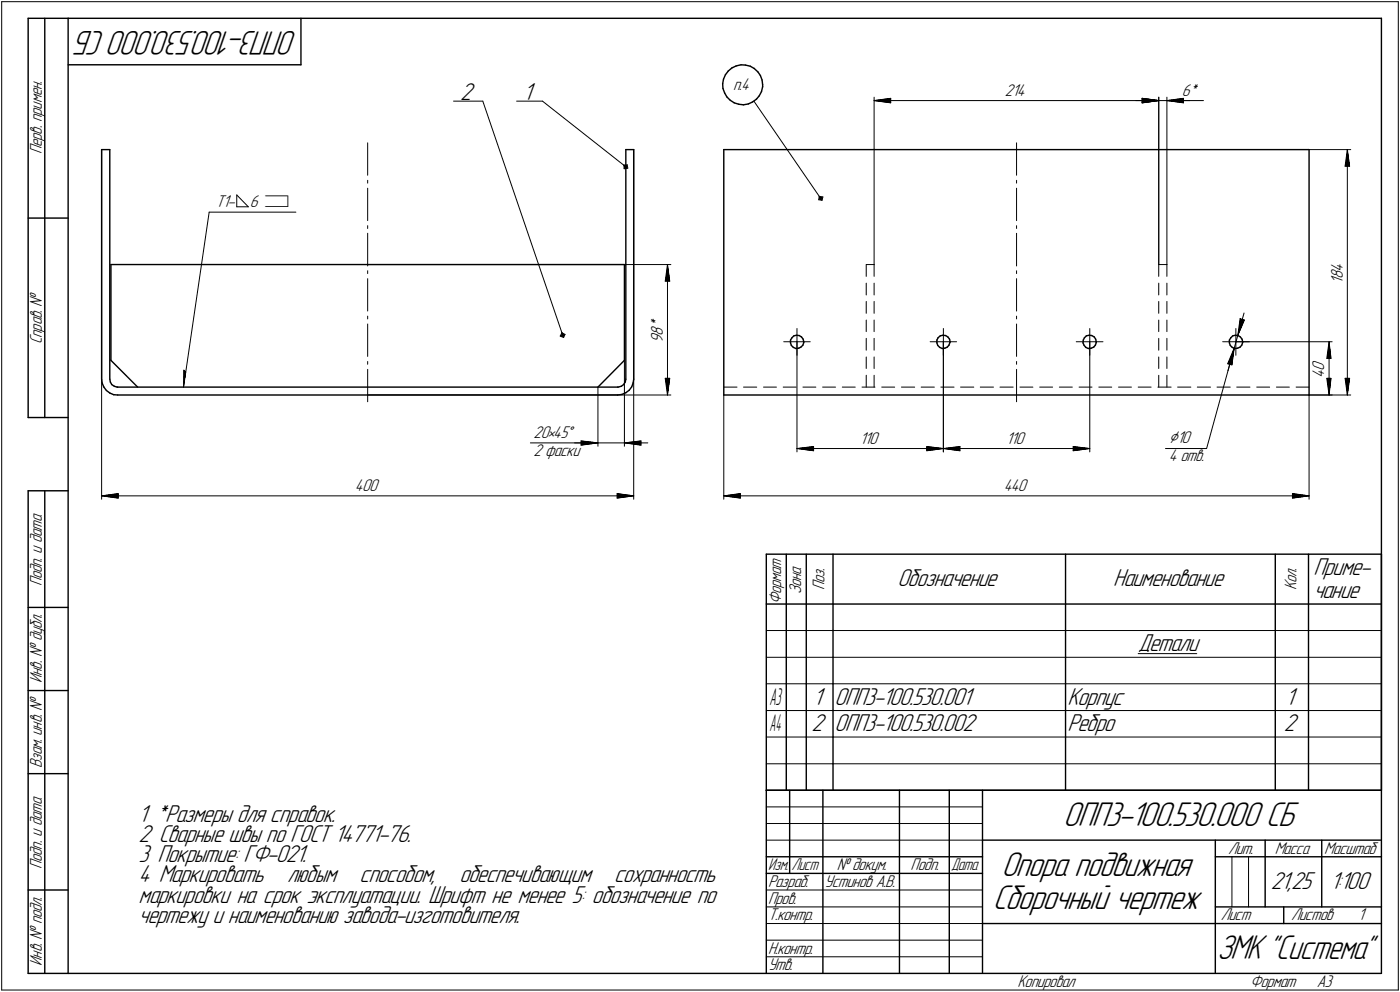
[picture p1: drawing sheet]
<svg xmlns="http://www.w3.org/2000/svg" width="421mm" height="298mm" viewBox="0 0 421 298" stroke-linecap="round" stroke-linejoin="round" font-family="sans-serif">
<g fill="none" stroke="#000" stroke-width=".42">
<path d="M8.5 5.5v120zM8.5 5.5h12zM13.5 5.5v120zM20.5 5.5v287zM20.5 5.5h395zM20.5 19.5h70zM90.5 5.5v14zM221.4 19.8l1.4-.3zM222.8 19.5l1.4 .1zM224.2 19.6l1.4 .3zM225.6 19.9l1.2 .7zM415.5 5.5v287z"/>
<path d="M217.3 25.1l.1 1.5zM217.4 26.6l.5 1.3zM217.6 23.8l-.3 1.3zM217.9 27.9l.7 1.2zM218.2 22.4l-.6 1.4zM218.6 29.1l1 1zM219 21.3l1.1-.9zM219 21.3l-.8 1.1zM219.6 30.1l1.2 .8zM220.1 20.4l1.3-.6zM220.8 30.9l1.4 .4zM222.2 31.3l1.4 .2z"/>
<path d="M223.6 31.5l1.4-.3zM225 31.2l1.3-.6zM226.3 30.6l1.2-.8zM226.8 20.6l1.1 1zM227.9 21.6l.8 1.1zM228.3 28.8l-.8 1zM228.7 22.7l.5 1.3zM229 27.5l-.7 1.3zM229.2 24l.2 1.5zM229.4 26.1l-.4 1.4zM229.4 25.5v.6zM30.6 45v69z"/>
<path d="M30.6 45h2.4zM33 45v69zM188.2 45h2.4zM188.2 45v69zM190.6 45v69zM217.7 45h176zM217.7 45v73.7zM393.7 45v73.7zM8.5 65.5h12zM33.4 79.5v28.8zM33.4 79.5h154.4zM187.8 79.5v28.8z"/>
<path d="M30.6 114l.1 1.1zM30.7 115.1l.5 1.2zM31.2 116.3l.8 1zM32 117.3l1 .8zM33 118.1l1.2 .5zM33 114l.2 .8zM33.2 114.8l.4 .8zM33.4 108.3l8 8zM33.6 115.6l.8 .5zM34.2 118.6l1.2 .1zM34.4 116.1l.8 .2zM35.2 116.3h.2z"/>
<path d="M35.4 118.7h150.4zM35.4 116.3h150.4zM185.8 118.7l1.2-.2zM185.8 116.3h.1zM185.9 116.3l1-.2zM186.9 116.1l.6-.5zM187 118.5l1.2-.5zM187.8 108.3l-8 8zM188 114.8l-.5 .8zM188.2 118l1-.7zM188.2 114l-.2 .8zM190 116.2l-.8 1.1z"/>
<path d="M190.4 115.1l-.4 1.1zM190.6 114l-.2 1.1zM217.7 118.7h176zM237.7 102.2v.8zM237.7 103l.3 .8zM238 103.8l.6 .6zM238.2 101.5l-.5 .7zM238.6 104.4l.8 .3zM238.8 100.9l.7-.1zM238.8 100.9l-.6 .6zM239.4 104.7l.8-.1zM239.5 100.8h.9z"/>
<path d="M240.2 104.6l.7-.3zM240.4 100.8l.6 .5zM240.9 104.3l.6-.6zM241 101.3l.6 .6zM241.6 101.9l.1 .8zM241.7 103l-.2 .7zM241.7 102.7v.3zM281.8 102.2v.8zM281.8 103l.2 .8zM282 103.8l.6 .6zM282.1 101.5l.7-.6zM282.1 101.5l-.3 .7z"/>
<path d="M282.6 104.4l.8 .3zM282.8 100.9l.7-.1zM283.4 104.7l.7-.1zM283.5 100.8h.9zM284.1 104.6l.8-.3zM284.4 100.8l.7 .5zM285.1 101.3l.5 .6zM285.4 103.7l-.5 .6zM285.6 101.9l.1 .8zM285.7 103l-.3 .7zM285.7 102.7v.3zM325.7 103l.4 .8z"/>
<path d="M325.8 102.2l-.1 .8zM326.1 103.8l.5 .6zM326.1 101.5l-.3 .7zM326.6 104.4l.7 .3zM326.7 100.9l.9-.1zM326.7 100.9l-.6 .6zM327.3 104.7l.9-.1zM327.6 100.8h.7zM328.2 104.6l.7-.3zM328.3 100.8l.8 .5zM329.1 101.3l.4 .6zM329.4 103.7l-.5 .6z"/>
<path d="M329.5 101.9l.2 .8zM329.7 103l-.3 .7zM329.7 102.7v.3zM369.7 102.2v.8zM369.7 103l.3 .8zM370 103.8l.6 .6zM370.2 101.5l-.5 .7zM370.6 104.4l.7 .3zM370.8 100.9l.7-.1zM370.8 100.9l-.6 .6zM371.3 104.7l.9-.1zM371.5 100.8h.9z"/>
<path d="M372.2 104.6l.8-.3zM372.4 100.8l.6 .5zM373 101.3l.5 .6zM373.5 103.7l-.5 .6zM373.5 101.9l.2 .8zM373.7 103l-.2 .7zM373.7 102.7v.3zM8.5 125.5h12zM8.5 147.5v145zM8.5 147.5h12zM13.5 147.5v145zM230.5 166.5v71z"/>
<path d="M230.5 166.5h185zM236.5 166.5v15zM242.5 166.5v15zM250.5 166.5v15zM320.5 166.5v15zM383.5 166.5v15zM393.5 166.5v15zM415.5 166.5v71zM8.5 182.5h12zM230.5 181.5h185zM236.5 181.5v8zM236.5 189.5v8z"/>
<path d="M236.5 197.5v8zM242.5 181.5v8zM242.5 189.5v8zM242.5 197.5v8zM250.5 181.5v8zM250.5 189.5v8zM250.5 197.5v8zM320.5 181.5v8zM320.5 189.5v8zM320.5 197.5v8zM383.5 181.5v8zM383.5 189.5v8z"/>
<path d="M383.5 197.5v8zM393.5 181.5v8zM393.5 189.5v8zM393.5 197.5v8zM8.5 207.5h12zM236.5 205.5v8zM236.5 213.5v8zM242.5 205.5v8zM242.5 213.5v8zM250.5 205.5v8zM250.5 213.5v8zM320.5 205.5v8z"/>
<path d="M320.5 213.5v8zM383.5 205.5v8zM383.5 213.5v8zM393.5 205.5v8zM393.5 213.5v8zM8.5 232.5h12zM230.5 237.5h185zM230.5 237.5v55zM236.5 221.5v8zM236.5 229.5v8zM237.5 237.5v25zM242.5 221.5v8z"/>
<path d="M242.5 229.5v8zM247.5 237.5v55zM250.5 221.5v8zM250.5 229.5v8zM270.5 237.5v55zM285.5 237.5v55zM295.5 237.5v55zM320.5 221.5v8zM320.5 229.5v8zM383.5 221.5v8zM383.5 229.5v8zM393.5 221.5v8z"/>
<path d="M393.5 229.5v8zM230.5 257.5h65zM295.5 252.5h120zM365.5 252.5v40zM365.5 257.5h15zM380.5 252.5v20zM380.5 257.5h35zM397.5 252.5v20zM8.5 267.5h12zM230.5 262.5h65zM295.5 277.5h70zM365.5 277.5h50z"/>
<path d="M365.5 272.5h50zM386.1 272.5v5zM8.5 292.5h12zM20.5 292.5h395z"/>
</g>
<g fill="none" stroke="#000" stroke-width=".3">
<path d="M.5 .5v297zM.5 .5h420zM420.5 .5v297zM136.4 30.4h8.8zM145.2 30.4l24 70.4zM155.4 30.4h7.8zM163.2 30.4l25 19.7zM226.7 30.4l20.1 29.2zM262.9 30.2l5-.7zM262.9 30.2l5 .7zM262.9 30.2h85.6zM262.9 29.2v50.3z"/>
<path d="M267.9 29.5v.7zM267.9 30.2v.7zM341.5 30.2h7zM343.5 30.9l5-.7zM343.5 30.2v.7zM343.5 29.5v.7zM343.5 29.5l5 .7zM348.5 29.2v50.3zM348.5 30.2h2.4zM350.9 30.2l5 .7zM350.9 30.2l5-.7zM350.9 30.2h7z"/>
<path d="M350.9 30.2h3.5zM350.9 29.2v50.3zM354.4 30.2h7.5zM355.9 30.2v.7zM355.9 29.5v.7zM30.6 45v105zM71.2 58.6v3.5zM71.2 58.6l3.5 3.5zM110.6 56.6v9.7zM110.6 54.2v.8zM110.6 42.9v9.8zM187.6 49.6l.2 .2z"/>
<path d="M187.6 49.6l.1 1.1zM187.6 49.6l1-.1zM187.7 50.7l1.1-.2zM187.8 49.8l.2 .2zM187.8 49.8l.1 .7zM187.8 49.8l.7-.1zM187.9 50.5h.7zM188 50v.3zM188 50h.4zM188 50.3h.4zM188.4 50v.3zM188.5 49.7l.1 .8z"/>
<path d="M188.6 49.5l.2 1zM190.6 45v105zM246.4 59l.1 .2zM246.4 59l-.2 1zM246.4 59l1.1 .2zM246.5 59.9l.6 .1zM246.5 59.2l.2 .2zM246.5 59.2v.7zM246.5 59.2l.7 .2zM246.6 59.8h.4zM246.7 59.4l-.1 .4zM246.7 59.4h.4z"/>
<path d="M247.1 59.4l-.1 .4zM247.2 59.4l-.1 .6zM247.5 59.2l-.3 1zM305.7 42.9v9.8zM305.7 54.2v.8zM305.7 56.6v9.7zM393.7 45h12.5zM404.5 50h.7zM405.2 45l.7 5zM405.2 50h.7zM405.2 45l-.7 5zM405.2 45v73.7z"/>
<path d="M62.9 63.8l-7.7 52.5zM62.9 63.8h26.1zM71.2 62.1h3.5zM110.6 70.1v9.8zM110.6 67.8v.9zM110.6 79.5h91.2zM200.7 79.5l.7 5zM200.7 79.5l-.6 5zM200.7 79.5v39.2zM246.2 60l1 .2zM260.5 79.5v3.6zM260.5 79.5h2.4z"/>
<path d="M262.9 79.5v3.6zM305.7 67.8v.9zM305.7 70.1v9.8zM348.5 79.5v3.6zM348.5 79.5h2.4zM350.9 79.5v3.6zM110.6 97.4v9.7zM110.6 95v.8zM110.6 83.7v9.8zM110.6 81.4v.8zM169 100l.1 .2zM169 100l-.5 1z"/>
<path d="M169 100l.9 .5zM200.1 84.5h.6zM200.7 84.5h.7zM239.7 98.7v4zM260.5 96.2v3.5zM260.5 90.6v3.5zM260.5 85.1v3.5zM262.9 85.1v3.5zM262.9 90.6v3.5zM262.9 96.2v3.5zM283.7 98.7v4zM305.7 81.4v.8z"/>
<path d="M305.7 83.7v9.8zM305.7 95v.8zM305.7 97.4v9.7zM327.7 98.7v4zM348.5 96.2v3.5zM348.5 90.6v3.5zM348.5 85.1v3.5zM350.9 85.1v3.5zM350.9 90.6v3.5zM350.9 96.2v3.5zM371.7 98.7v4zM373 95.8l.5 .2z"/>
<path d="M373 95.8l-.7 5zM373.5 96l.7 .2zM374.1 94.1l-1.8 6.7zM374.2 96.2l-1.9 4.6zM55.3 111.3l-.1 5zM55.3 111.3l.6 .5zM110.6 111v9.7zM110.6 108.6v.9zM110.6 118.7h91.2zM168.5 101l1 .4zM168.7 100.9l.7 .3zM169 100.8l.3 .1z"/>
<path d="M169.1 100.2l.1 .3zM169.1 100.2l-.4 .7zM169.1 100.2l.6 .4zM169.2 100.5l-.2 .3zM169.2 100.5l.3 .2zM169.5 100.7l-.2 .2zM169.7 100.6l-.3 .6zM169.9 100.5l-.4 .9zM179.8 116.3v17.8zM187.8 108.3v25.8zM200.1 113.7l.6 5zM200.1 113.7h.6z"/>
<path d="M200.7 113.7h.7zM201.4 113.7l-.7 5zM217.7 116.3h4zM217.7 118.7v31.3zM223.6 116.3h4zM229.6 116.3h3.9zM235.5 116.3h3.9zM235.7 102.7h4zM239.7 102.7h4zM239.7 102.7v4.1zM239.7 102.7v33.1zM241.5 116.3h3.9z"/>
<path d="M247.4 116.3h3.9zM253.3 116.3h3.9zM259.2 116.3h3.9zM260.5 112.8v3.5zM260.5 107.3v3.4zM260.5 101.7v3.5zM262.9 101.7v3.5zM262.9 107.3v3.4zM262.9 112.8v3.5zM265.2 116.3h3.9zM271.1 116.3h4zM277 116.3h4z"/>
<path d="M279.7 102.7h4zM283 116.3h3.9zM283.7 102.7h4zM283.7 102.7v4.1zM283.7 102.7v33.1zM288.9 116.3h4zM294.8 116.3h4zM300.7 116.3h4zM305.7 108.6v.9zM305.7 111v9.7zM306.7 116.3h3.9zM312.7 116.3h3.9z"/>
<path d="M318.6 116.3h3.9zM323.7 102.7h4zM324.5 116.3h3.9zM327.7 102.7h4zM327.7 102.7v4.1zM327.7 102.7v33.1zM330.5 116.3h3.8zM336.4 116.3h3.9zM342.3 116.3h3.9zM348.2 116.3h4zM348.5 112.8v3.5zM348.5 107.3v3.4z"/>
<path d="M348.5 101.7v3.5zM350.9 101.7v3.5zM350.9 107.3v3.4zM350.9 112.8v3.5zM354.2 116.3h3.9zM360.1 116.3h4zM366 116.3h4zM367.7 102.7h4zM369.2 109.3l.6 .2zM369.8 109.5l.7 .1zM371.2 104.6l-2 4.7zM371.2 104.6l-.7 5z"/>
<path d="M371.2 104.6l-1.9 6.8zM371.2 104.6l-8.3 30.2zM371.7 102.7h4.1zM371.7 102.7v4.1zM371.7 102.7h28.9zM371.9 116.3h4zM372.3 100.8l-1.1 3.8zM378 116.3h3.8zM383.9 116.3h3.9zM389.8 116.3h3.9zM393.7 118.7h12.5zM393.7 118.7v31.3z"/>
<path d="M393.7 118.7h6.9zM399 113.7l.7 5zM399 113.7h.7zM399 107.7h.7zM399.7 113.7h.6zM399.7 102.7l.6 5zM399.7 107.7h.6zM399.7 102.7l-.7 5zM399.7 102.7v16zM400.3 113.7l-.6 5zM404.5 113.7l.7 5zM404.5 113.7h.7z"/>
<path d="M405.2 113.7h.7zM405.9 113.7l-.7 5zM159.5 133.1h16.8zM172.8 133.1h7zM174.8 132.5l5 .6zM174.8 132.5v.6zM174.8 133.1v.7zM174.8 133.8l5-.7zM176.3 133.1h3.5zM179.8 133.1h8zM187.8 133.1l5 .7zM187.8 133.1l5-.6z"/>
<path d="M187.8 133.1h7zM192.8 133.1v.7zM192.8 132.5v.6zM239.7 134.8l5-.6zM239.7 134.8l5 .7zM239.7 134.8h44zM244.7 134.2v.6zM244.7 134.8v.7zM278.7 135.5l5-.7zM278.7 134.8v.7zM278.7 134.2v.6zM278.7 134.2l5 .6z"/>
<path d="M283.7 134.8l5-.6zM283.7 134.8l5 .7zM283.7 134.8h44zM288.7 134.2v.6zM288.7 134.8v.7zM322.7 135.5l5-.7zM322.7 134.8v.7zM322.7 134.2v.6zM322.7 134.2l5 .6zM350.5 134.8h12.4zM30.6 149l5-.7zM30.6 149l5 .7z"/>
<path d="M30.6 149h160zM35.6 148.3v.7zM35.6 149v.7zM185.6 149.7l5-.7zM185.6 149v.7zM185.6 148.3v.7zM185.6 148.3l5 .7zM217.7 149l5-.7zM217.7 149l5 .7zM217.7 149h176zM222.7 148.3v.7zM222.7 149v.7z"/>
<path d="M388.7 149.7l5-.7zM388.7 149v.7zM388.7 148.3v.7zM388.7 148.3l5 .7zM230.5 189.5h6zM230.5 197.5h6zM236.5 189.5h6zM236.5 197.5h6zM242.5 189.5h8zM242.5 197.5h8zM250.5 189.5h70zM250.5 197.5h70z"/>
<path d="M320.5 189.5h63zM320.5 197.5h63zM342.3 196.4h17.6zM383.5 189.5h10zM383.5 197.5h10zM393.5 189.5h22zM393.5 197.5h22zM230.5 205.5h6zM230.5 213.5h6zM236.5 205.5h6zM236.5 213.5h6zM242.5 205.5h8z"/>
<path d="M242.5 213.5h8zM250.5 205.5h70zM250.5 213.5h70zM320.5 205.5h63zM320.5 213.5h63zM383.5 205.5h10zM383.5 213.5h10zM393.5 205.5h22zM393.5 213.5h22zM230.5 221.5h6zM230.5 229.5h6zM236.5 221.5h6z"/>
<path d="M236.5 229.5h6zM242.5 221.5h8zM242.5 229.5h8zM250.5 221.5h70zM250.5 229.5h70zM320.5 221.5h63zM320.5 229.5h63zM383.5 221.5h10zM383.5 229.5h10zM393.5 221.5h22zM393.5 229.5h22zM230.5 247.5h65z"/>
<path d="M230.5 252.5h65zM230.5 242.5h65zM370.5 257.5v15zM375.5 257.5v15zM230.5 267.5h65zM230.5 272.5h65zM230.5 277.5h65zM.5 297.5h420zM230.5 282.5h65zM230.5 287.5h65z"/>
</g>
<g fill="#000" stroke="#000" stroke-width=".3">
<path d="M262.9 30.2h5zM263.6 30.3h4.3zM264.2 30.4h3.7zM264.8 30.5h3.1zM265.4 30.6h2.5zM266 30.6h1.9zM266.7 30.7h1.2zM267.3 30.8h.6z"/>
<path d="M267.3 29.6h.6zM266.7 29.7h1.2zM266 29.8h1.9zM265.4 29.9h2.5zM264.8 30h3.1zM264.2 30.1h3.7zM263.6 30.1h4.3z"/>
<path d="M343.5 30.2h5zM343.5 30.3h4.4zM343.5 30.4h3.8zM343.5 30.5h3.1zM343.5 30.6h2.5zM343.5 30.6h1.9zM343.5 30.7h1.3zM343.5 30.8h.7z"/>
<path d="M343.5 29.6h.7zM343.5 29.7h1.3zM343.5 29.8h1.9zM343.5 29.9h2.5zM343.5 30h3.1zM343.5 30.1h3.8zM343.5 30.1h4.4z"/>
<path d="M343.5 29.6h.7zM343.5 29.7h1.3zM343.5 29.8h1.9zM343.5 29.9h2.5zM343.5 30h3.1zM343.5 30.1h3.8zM343.5 30.1h4.4z"/>
<path d="M343.5 30.2h5zM343.5 30.3h4.4zM343.5 30.4h3.8zM343.5 30.5h3.1zM343.5 30.6h2.5zM343.5 30.6h1.9zM343.5 30.7h1.3zM343.5 30.8h.7z"/>
<path d="M350.9 30.2h5zM351.6 30.3h4.3zM352.2 30.4h3.7zM352.9 30.5h3zM353.5 30.6h2.4zM354.1 30.6h1.8zM354.8 30.7h1.1zM355.3 30.8h.6z"/>
<path d="M355.3 29.6h.6zM354.8 29.7h1.1zM354.1 29.8h1.8zM353.5 29.9h2.4zM352.9 30h3zM352.2 30.1h3.7zM351.6 30.1h4.3z"/>
<path d="M405 46.2h.2zM405 46.3h.2zM405 46.4h.2zM405 46.5h.2zM405 46.6h.2zM405 46.7h.2zM405 46.7h.2zM405 46.8h.2zM405 46.9h.2zM405 47h.2zM405 47.1h.2zM405 47.2h.2zM405 47.2h.2zM405 47.3h.2zM405 47.4h.2zM404.9 47.5h.3zM404.9 47.6h.3zM404.9 47.7h.3zM404.9 47.8h.3zM404.9 47.8h.3zM404.9 47.9h.3zM404.9 48h.3zM404.8 48.1h.4zM404.8 48.2h.4zM404.8 48.3h.4zM404.8 48.3h.4zM404.8 48.4h.4zM404.8 48.5h.4zM404.8 48.6h.4zM404.8 48.7h.4zM404.7 48.8h.5zM404.7 48.9h.5zM404.7 48.9h.5zM404.7 49h.5zM404.7 49.1h.5zM404.7 49.2h.5zM404.7 49.3h.5zM404.6 49.4h.6zM404.6 49.4h.6zM404.6 49.5h.6zM404.6 49.6h.6zM404.6 49.7h.6zM404.6 49.8h.6zM404.6 49.9h.6z"/>
<path d="M405.2 45.6h.2zM405.2 45.7h.2zM405.2 45.8h.2zM405.2 45.9h.2zM405.2 46h.2zM405.2 46.1h.2zM405.2 46.1h.2zM405.2 46.2h.3zM405.2 46.3h.3zM405.2 46.4h.3zM405.2 46.5h.3zM405.2 46.6h.3zM405.2 46.7h.3zM405.2 46.7h.3zM405.2 46.8h.3zM405.2 46.9h.4zM405.2 47h.4zM405.2 47.1h.4zM405.2 47.2h.4zM405.2 47.2h.4zM405.2 47.3h.4zM405.2 47.4h.4zM405.2 47.5h.4zM405.2 47.6h.4zM405.2 47.7h.4zM405.2 47.8h.4zM405.2 47.8h.4zM405.2 47.9h.4zM405.2 48h.4zM405.2 48.1h.5zM405.2 48.2h.5zM405.2 48.3h.5zM405.2 48.3h.5zM405.2 48.4h.5zM405.2 48.5h.5zM405.2 48.6h.5zM405.2 48.7h.5zM405.2 48.8h.6zM405.2 48.9h.6zM405.2 48.9h.6zM405.2 49h.6zM405.2 49.1h.6zM405.2 49.2h.6zM405.2 49.3h.6zM405.2 49.4h.7zM405.2 49.4h.7zM405.2 49.5h.7zM405.2 49.6h.7zM405.2 49.7h.7zM405.2 49.8h.7zM405.2 49.9h.7z"/>
<path d="M200.7 80.2h.2zM200.7 80.3h.2zM200.7 80.3h.2zM200.7 80.4h.2zM200.7 80.5h.2zM200.7 80.6h.2zM200.7 80.7h.2zM200.7 80.8h.3zM200.7 80.9h.3zM200.7 80.9h.3zM200.7 81h.3zM200.7 81.1h.3zM200.7 81.2h.3zM200.7 81.3h.3zM200.7 81.4h.3zM200.7 81.4h.4zM200.7 81.5h.4zM200.7 81.6h.4zM200.7 81.7h.4zM200.7 81.8h.4zM200.7 81.9h.4zM200.7 82h.4zM200.7 82h.5zM200.7 82.1h.5zM200.7 82.2h.5zM200.7 82.3h.5zM200.7 82.4h.5zM200.7 82.5h.5zM200.7 82.5h.5zM200.7 82.6h.6zM200.7 82.7h.6zM200.7 82.8h.6zM200.7 82.9h.6zM200.7 83h.6zM200.7 83.1h.6zM200.7 83.1h.6zM200.7 83.2h.6zM200.7 83.3h.6zM200.7 83.4h.6zM200.7 83.5h.6zM200.7 83.6h.6zM200.7 83.7h.6zM200.7 83.7h.6zM200.7 83.8h.6zM200.7 83.9h.7zM200.7 84h.7zM200.7 84.1h.7zM200.7 84.2h.7zM200.7 84.2h.7zM200.7 84.3h.7zM200.7 84.4h.7z"/>
<path d="M200.6 80.8h.1zM200.6 80.9h.1zM200.6 80.9h.1zM200.6 81h.1zM200.6 81.1h.1zM200.6 81.2h.1zM200.6 81.3h.1zM200.6 81.4h.1zM200.5 81.4h.2zM200.5 81.5h.2zM200.5 81.6h.2zM200.5 81.7h.2zM200.5 81.8h.2zM200.5 81.9h.2zM200.5 82h.2zM200.4 82h.3zM200.4 82.1h.3zM200.4 82.2h.3zM200.4 82.3h.3zM200.4 82.4h.3zM200.4 82.5h.3zM200.4 82.5h.3zM200.3 82.6h.4zM200.3 82.7h.4zM200.3 82.8h.4zM200.3 82.9h.4zM200.3 83h.4zM200.3 83.1h.4zM200.3 83.1h.4zM200.3 83.2h.4zM200.2 83.3h.5zM200.2 83.4h.5zM200.2 83.5h.5zM200.2 83.6h.5zM200.2 83.7h.5zM200.2 83.7h.5zM200.2 83.8h.5zM200.2 83.9h.5zM200.2 84h.5zM200.2 84.1h.5zM200.2 84.2h.5zM200.2 84.2h.5zM200.2 84.3h.5zM200.2 84.4h.5z"/>
<path d="M373 95.8h.2zM373 95.9h.4zM373 96h.5zM373 96.1h.5zM373 96.2h.5zM373 96.3h.5zM373 96.4h.5zM372.9 96.4h.6zM372.9 96.5h.6zM372.9 96.6h.6zM372.9 96.7h.5zM372.9 96.8h.5zM372.9 96.9h.5zM372.9 96.9h.5zM372.8 97h.5zM372.8 97.1h.5zM372.8 97.2h.5zM372.8 97.3h.4zM372.8 97.4h.4zM372.8 97.5h.4zM372.8 97.5h.4zM372.8 97.6h.3zM372.7 97.7h.4zM372.7 97.8h.4zM372.7 97.9h.4zM372.7 98h.3zM372.7 98h.3zM372.7 98.1h.3zM372.7 98.2h.3zM372.6 98.3h.4zM372.6 98.4h.4zM372.6 98.5h.4zM372.6 98.6h.3zM372.6 98.6h.3zM372.6 98.7h.3zM372.6 98.8h.3zM372.5 98.9h.3zM372.5 99h.3zM372.5 99.1h.3zM372.5 99.1h.3zM372.5 99.2h.2zM372.5 99.3h.2zM372.5 99.4h.2zM372.5 99.5h.2zM372.4 99.6h.2zM372.4 99.7h.2zM372.4 99.7h.2z"/>
<path d="M373.5 96.1h.4zM373.5 96.2h.7zM373.5 96.3h.7zM373.5 96.4h.7zM373.5 96.4h.6zM373.5 96.5h.6zM373.5 96.6h.6zM373.4 96.7h.7zM373.4 96.8h.7zM373.4 96.9h.6zM373.4 96.9h.6zM373.3 97h.6zM373.3 97.1h.6zM373.3 97.2h.5zM373.2 97.3h.6zM373.2 97.4h.6zM373.2 97.5h.5zM373.2 97.5h.5zM373.1 97.6h.5zM373.1 97.7h.5zM373.1 97.8h.4zM373.1 97.9h.4zM373 98h.5zM373 98h.5zM373 98.1h.5zM373 98.2h.4zM373 98.3h.4zM373 98.4h.3zM373 98.5h.3zM372.9 98.6h.4zM372.9 98.6h.3zM372.9 98.7h.3zM372.9 98.8h.2zM372.8 98.9h.3zM372.8 99h.2zM372.8 99.1h.2zM372.8 99.1h.2zM372.7 99.2h.3zM372.7 99.3h.3zM372.7 99.4h.2zM372.7 99.5h.2zM372.6 99.6h.2zM372.6 99.7h.2zM372.6 99.7h.2zM372.5 99.8h.2zM372.5 99.9h.2z"/>
<path d="M55.3 111.4h.2zM55.3 111.5h.2zM55.3 111.6h.3zM55.3 111.7h.4zM55.3 111.8h.5zM55.3 111.8h.6zM55.3 111.9h.6zM55.3 112h.6zM55.3 112.1h.6zM55.3 112.2h.6zM55.3 112.3h.6zM55.3 112.4h.6zM55.3 112.4h.5zM55.3 112.5h.5zM55.3 112.6h.5zM55.3 112.7h.5zM55.3 112.8h.5zM55.3 112.9h.5zM55.3 112.9h.5zM55.3 113h.4zM55.3 113.1h.4zM55.3 113.2h.4zM55.3 113.3h.4zM55.3 113.4h.4zM55.3 113.5h.4zM55.3 113.5h.3zM55.3 113.6h.3zM55.3 113.7h.3zM55.3 113.8h.3zM55.3 113.9h.3zM55.3 114h.3zM55.3 114h.3zM55.3 114.1h.2zM55.3 114.2h.2zM55.3 114.3h.2zM55.3 114.4h.2zM55.3 114.5h.2zM55.3 114.6h.2zM55.3 114.6h.2zM55.3 114.7h.2zM55.3 114.8h.2zM55.3 114.9h.2zM55.3 115h.2zM55.3 115.1h.2zM55.3 115.1h.2z"/>
<path d="M200.1 113.7h.6zM200.2 113.8h.5zM200.2 113.9h.5zM200.2 114h.5zM200.2 114h.5zM200.2 114.1h.5zM200.2 114.2h.5zM200.2 114.3h.5zM200.2 114.4h.5zM200.2 114.5h.5zM200.2 114.6h.5zM200.2 114.6h.5zM200.2 114.7h.5zM200.2 114.8h.5zM200.2 114.9h.5zM200.3 115h.4zM200.3 115.1h.4zM200.3 115.1h.4zM200.3 115.2h.4zM200.3 115.3h.4zM200.3 115.4h.4zM200.3 115.5h.4zM200.3 115.6h.4zM200.4 115.7h.3zM200.4 115.7h.3zM200.4 115.8h.3zM200.4 115.9h.3zM200.4 116h.3zM200.4 116.1h.3zM200.4 116.2h.3zM200.5 116.2h.2zM200.5 116.3h.2zM200.5 116.4h.2zM200.5 116.5h.2zM200.5 116.6h.2zM200.5 116.7h.2zM200.5 116.8h.2zM200.6 116.8h.1zM200.6 116.9h.1zM200.6 117h.1zM200.6 117.1h.1zM200.6 117.2h.1zM200.6 117.3h.1zM200.6 117.3h.1zM200.6 117.4h.1z"/>
<path d="M200.7 113.7h.7zM200.7 113.8h.7zM200.7 113.9h.7zM200.7 114h.7zM200.7 114h.7zM200.7 114.1h.7zM200.7 114.2h.7zM200.7 114.3h.7zM200.7 114.4h.6zM200.7 114.5h.6zM200.7 114.6h.6zM200.7 114.6h.6zM200.7 114.7h.6zM200.7 114.8h.6zM200.7 114.9h.6zM200.7 115h.6zM200.7 115.1h.6zM200.7 115.1h.6zM200.7 115.2h.6zM200.7 115.3h.6zM200.7 115.4h.6zM200.7 115.5h.6zM200.7 115.6h.6zM200.7 115.7h.5zM200.7 115.7h.5zM200.7 115.8h.5zM200.7 115.9h.5zM200.7 116h.5zM200.7 116.1h.5zM200.7 116.2h.5zM200.7 116.2h.4zM200.7 116.3h.4zM200.7 116.4h.4zM200.7 116.5h.4zM200.7 116.6h.4zM200.7 116.7h.4zM200.7 116.8h.4zM200.7 116.8h.3zM200.7 116.9h.3zM200.7 117h.3zM200.7 117.1h.3zM200.7 117.2h.3zM200.7 117.3h.3zM200.7 117.3h.3zM200.7 117.4h.3zM200.7 117.5h.2zM200.7 117.6h.2zM200.7 117.7h.2zM200.7 117.8h.2zM200.7 117.9h.2zM200.7 117.9h.2zM200.7 118h.2z"/>
<path d="M370.8 105.5h.2zM370.8 105.7h.1zM370.8 105.7h.1zM370.8 105.8h.1zM370.7 105.9h.1zM370.7 106h.1zM370.6 106.1h.2zM370.6 106.2h.2zM370.6 106.3h.2zM370.5 106.3h.3zM370.5 106.4h.3zM370.4 106.5h.3zM370.4 106.6h.3zM370.3 106.7h.4zM370.3 106.8h.3zM370.3 106.8h.3zM370.2 106.9h.4zM370.2 107h.4zM370.2 107.1h.3zM370.2 107.2h.3zM370.2 107.3h.3zM370.1 107.4h.4zM370.1 107.4h.3zM370 107.5h.4zM370 107.6h.4zM369.9 107.7h.4zM369.9 107.8h.4zM369.9 107.9h.4zM369.8 107.9h.5zM369.8 108h.4zM369.7 108.1h.5zM369.7 108.2h.5zM369.7 108.3h.5zM369.7 108.4h.5zM369.7 108.5h.5zM369.6 108.5h.6zM369.6 108.6h.5zM369.5 108.7h.6zM369.5 108.8h.6zM369.5 108.9h.5zM369.4 109h.6zM369.4 109.1h.6zM369.3 109.1h.7zM369.3 109.2h.6zM369.2 109.3h.7zM369.6 109.4h.3z"/>
<path d="M370.9 105.6h.2zM370.9 105.7h.2zM370.9 105.7h.2zM370.9 105.8h.2zM370.8 105.9h.2zM370.8 106h.2zM370.8 106.1h.2zM370.8 106.2h.2zM370.8 106.3h.2zM370.8 106.3h.2zM370.8 106.4h.2zM370.7 106.5h.3zM370.7 106.6h.2zM370.7 106.7h.2zM370.6 106.8h.3zM370.6 106.8h.3zM370.6 106.9h.3zM370.6 107h.3zM370.5 107.1h.4zM370.5 107.2h.3zM370.5 107.3h.3zM370.5 107.4h.3zM370.4 107.4h.4zM370.4 107.5h.4zM370.4 107.6h.4zM370.3 107.7h.5zM370.3 107.8h.5zM370.3 107.9h.5zM370.3 107.9h.5zM370.2 108h.6zM370.2 108.1h.6zM370.2 108.2h.6zM370.2 108.3h.6zM370.2 108.4h.6zM370.2 108.5h.5zM370.2 108.5h.5zM370.1 108.6h.6zM370.1 108.7h.6zM370.1 108.8h.6zM370 108.9h.7zM370 109h.7zM370 109.1h.6zM370 109.1h.6zM369.9 109.2h.7zM369.9 109.3h.7zM369.9 109.4h.7zM369.8 109.5h.8zM370.2 109.6h.4z"/>
<path d="M399 113.7h.7zM399.1 113.8h.6zM399.1 113.9h.6zM399.1 114h.6zM399.1 114h.6zM399.1 114.1h.6zM399.1 114.2h.6zM399.1 114.3h.6zM399.2 114.4h.5zM399.2 114.5h.5zM399.2 114.6h.5zM399.2 114.6h.5zM399.2 114.7h.5zM399.2 114.8h.5zM399.2 114.9h.5zM399.3 115h.4zM399.3 115.1h.4zM399.3 115.1h.4zM399.3 115.2h.4zM399.3 115.3h.4zM399.3 115.4h.4zM399.3 115.5h.4zM399.3 115.6h.4zM399.4 115.7h.3zM399.4 115.7h.3zM399.4 115.8h.3zM399.4 115.9h.3zM399.4 116h.3zM399.4 116.1h.3zM399.4 116.2h.3zM399.5 116.2h.2zM399.5 116.3h.2zM399.5 116.4h.2zM399.5 116.5h.2zM399.5 116.6h.2zM399.5 116.7h.2zM399.5 116.8h.2zM399.5 116.8h.2zM399.5 116.9h.2zM399.5 117h.2zM399.5 117.1h.2zM399.5 117.2h.2zM399.5 117.3h.2zM399.5 117.3h.2zM399.5 117.4h.2z"/>
<path d="M399.5 104h.2zM399.5 104.1h.2zM399.5 104.1h.2zM399.5 104.2h.2zM399.5 104.3h.2zM399.5 104.4h.2zM399.5 104.5h.2zM399.5 104.6h.2zM399.5 104.6h.2zM399.5 104.7h.2zM399.5 104.8h.2zM399.5 104.9h.2zM399.5 105h.2zM399.5 105.1h.2zM399.5 105.2h.2zM399.4 105.2h.3zM399.4 105.3h.3zM399.4 105.4h.3zM399.4 105.5h.3zM399.4 105.6h.3zM399.4 105.7h.3zM399.4 105.7h.3zM399.3 105.8h.4zM399.3 105.9h.4zM399.3 106h.4zM399.3 106.1h.4zM399.3 106.2h.4zM399.3 106.3h.4zM399.3 106.3h.4zM399.3 106.4h.4zM399.2 106.5h.5zM399.2 106.6h.5zM399.2 106.7h.5zM399.2 106.8h.5zM399.2 106.8h.5zM399.2 106.9h.5zM399.2 107h.5zM399.1 107.1h.6zM399.1 107.2h.6zM399.1 107.3h.6zM399.1 107.4h.6zM399.1 107.4h.6zM399.1 107.5h.6zM399.1 107.6h.6z"/>
<path d="M399.7 113.7h.6zM399.7 113.8h.6zM399.7 113.9h.6zM399.7 114h.6zM399.7 114h.6zM399.7 114.1h.6zM399.7 114.2h.6zM399.7 114.3h.6zM399.7 114.4h.6zM399.7 114.5h.5zM399.7 114.6h.5zM399.7 114.6h.5zM399.7 114.7h.5zM399.7 114.8h.5zM399.7 114.9h.5zM399.7 115h.5zM399.7 115.1h.5zM399.7 115.1h.4zM399.7 115.2h.4zM399.7 115.3h.4zM399.7 115.4h.4zM399.7 115.5h.4zM399.7 115.6h.4zM399.7 115.7h.4zM399.7 115.7h.4zM399.7 115.8h.4zM399.7 115.9h.3zM399.7 116h.3zM399.7 116.1h.3zM399.7 116.2h.3zM399.7 116.2h.3zM399.7 116.3h.3zM399.7 116.4h.3zM399.7 116.5h.3zM399.7 116.6h.3zM399.7 116.7h.3zM399.7 116.8h.3zM399.7 116.8h.3zM399.7 116.9h.3zM399.7 117h.3zM399.7 117.1h.3zM399.7 117.2h.3zM399.7 117.3h.3zM399.7 117.3h.2zM399.7 117.4h.2zM399.7 117.5h.2zM399.7 117.6h.2zM399.7 117.7h.2zM399.7 117.8h.2zM399.7 117.9h.2zM399.7 117.9h.2z"/>
<path d="M399.7 103.5h.2zM399.7 103.5h.2zM399.7 103.6h.2zM399.7 103.7h.2zM399.7 103.8h.2zM399.7 103.9h.2zM399.7 104h.2zM399.7 104.1h.2zM399.7 104.1h.3zM399.7 104.2h.3zM399.7 104.3h.3zM399.7 104.4h.3zM399.7 104.5h.3zM399.7 104.6h.3zM399.7 104.6h.3zM399.7 104.7h.3zM399.7 104.8h.3zM399.7 104.9h.3zM399.7 105h.3zM399.7 105.1h.3zM399.7 105.2h.3zM399.7 105.2h.3zM399.7 105.3h.3zM399.7 105.4h.3zM399.7 105.5h.3zM399.7 105.6h.4zM399.7 105.7h.4zM399.7 105.7h.4zM399.7 105.8h.4zM399.7 105.9h.4zM399.7 106h.4zM399.7 106.1h.4zM399.7 106.2h.4zM399.7 106.3h.4zM399.7 106.3h.5zM399.7 106.4h.5zM399.7 106.5h.5zM399.7 106.6h.5zM399.7 106.7h.5zM399.7 106.8h.5zM399.7 106.8h.5zM399.7 106.9h.5zM399.7 107h.6zM399.7 107.1h.6zM399.7 107.2h.6zM399.7 107.3h.6zM399.7 107.4h.6zM399.7 107.4h.6zM399.7 107.5h.6zM399.7 107.6h.6z"/>
<path d="M404.5 113.7h.7zM404.6 113.8h.6zM404.6 113.9h.6zM404.6 114h.6zM404.6 114h.6zM404.6 114.1h.6zM404.6 114.2h.6zM404.6 114.3h.6zM404.7 114.4h.5zM404.7 114.5h.5zM404.7 114.6h.5zM404.7 114.6h.5zM404.7 114.7h.5zM404.7 114.8h.5zM404.7 114.9h.5zM404.8 115h.4zM404.8 115.1h.4zM404.8 115.1h.4zM404.8 115.2h.4zM404.8 115.3h.4zM404.8 115.4h.4zM404.8 115.5h.4zM404.8 115.6h.4zM404.9 115.7h.3zM404.9 115.7h.3zM404.9 115.8h.3zM404.9 115.9h.3zM404.9 116h.3zM404.9 116.1h.3zM404.9 116.2h.3zM405 116.2h.2zM405 116.3h.2zM405 116.4h.2zM405 116.5h.2zM405 116.6h.2zM405 116.7h.2zM405 116.8h.2zM405 116.8h.2zM405 116.9h.2zM405 117h.2zM405 117.1h.2zM405 117.2h.2zM405 117.3h.2zM405 117.3h.2zM405 117.4h.2z"/>
<path d="M405.2 113.7h.7zM405.2 113.8h.7zM405.2 113.9h.7zM405.2 114h.7zM405.2 114h.7zM405.2 114.1h.7zM405.2 114.2h.7zM405.2 114.3h.7zM405.2 114.4h.6zM405.2 114.5h.6zM405.2 114.6h.6zM405.2 114.6h.6zM405.2 114.7h.6zM405.2 114.8h.6zM405.2 114.9h.6zM405.2 115h.5zM405.2 115.1h.5zM405.2 115.1h.5zM405.2 115.2h.5zM405.2 115.3h.5zM405.2 115.4h.5zM405.2 115.5h.5zM405.2 115.6h.5zM405.2 115.7h.4zM405.2 115.7h.4zM405.2 115.8h.4zM405.2 115.9h.4zM405.2 116h.4zM405.2 116.1h.4zM405.2 116.2h.4zM405.2 116.2h.4zM405.2 116.3h.4zM405.2 116.4h.4zM405.2 116.5h.4zM405.2 116.6h.4zM405.2 116.7h.4zM405.2 116.8h.4zM405.2 116.8h.3zM405.2 116.9h.3zM405.2 117h.3zM405.2 117.1h.3zM405.2 117.2h.3zM405.2 117.3h.3zM405.2 117.3h.3zM405.2 117.4h.3zM405.2 117.5h.2zM405.2 117.6h.2zM405.2 117.7h.2zM405.2 117.8h.2zM405.2 117.9h.2zM405.2 117.9h.2zM405.2 118h.2z"/>
<path d="M174.8 132.6h.7zM174.8 132.7h1.5zM174.8 132.8h2.2zM174.8 132.8h2.9zM174.8 132.9h3.6zM174.8 133h4.4z"/>
<path d="M174.8 133.1h5zM174.8 133.2h4.4zM174.8 133.3h3.8zM174.8 133.3h3.2zM174.8 133.4h2.5zM174.8 133.5h1.9zM174.8 133.6h1.2zM174.8 133.7h.6z"/>
<path d="M187.8 133.1h5zM188.5 133.2h4.3zM189.1 133.3h3.7zM189.7 133.3h3.1zM190.3 133.4h2.5zM190.9 133.5h1.9zM191.6 133.6h1.2zM192.2 133.7h.6z"/>
<path d="M192.1 132.6h.7zM191.4 132.7h1.4zM190.7 132.8h2.1zM190 132.8h2.8zM189.2 132.9h3.6zM188.6 133h4.2z"/>
<path d="M239.7 134.8h5zM240.4 134.9h4.3zM241 135h3.7zM241.6 135h3.1zM242.2 135.1h2.5zM242.8 135.2h1.9zM243.5 135.3h1.2zM244.1 135.4h.6z"/>
<path d="M244 134.3h.7zM243.3 134.4h1.4zM242.6 134.5h2.1zM241.9 134.5h2.8zM241.1 134.6h3.6zM240.5 134.7h4.2z"/>
<path d="M278.7 134.8h5zM278.7 134.9h4.4zM278.7 135h3.8zM278.7 135h3.2zM278.7 135.1h2.6zM278.7 135.2h2zM278.7 135.3h1.3zM278.7 135.4h.7z"/>
<path d="M278.7 134.3h.8zM278.7 134.4h1.5zM278.7 134.5h2.2zM278.7 134.5h2.9zM278.7 134.6h3.7zM278.7 134.7h4.3z"/>
<path d="M283.7 134.8h5zM284.4 134.9h4.3zM285 135h3.7zM285.7 135h3zM286.3 135.1h2.4zM286.9 135.2h1.8zM287.5 135.3h1.2zM288.1 135.4h.6z"/>
<path d="M288 134.3h.7zM287.4 134.4h1.3zM286.6 134.5h2.1zM285.9 134.5h2.8zM285.2 134.6h3.5zM284.5 134.7h4.2z"/>
<path d="M322.7 134.8h5zM322.7 134.9h4.5zM322.7 135h3.9zM322.7 135h3.2zM322.7 135.1h2.6zM322.7 135.2h2zM322.7 135.3h1.3zM322.7 135.4h.7z"/>
<path d="M322.7 134.3h.8zM322.7 134.4h1.5zM322.7 134.5h2.3zM322.7 134.5h2.9zM322.7 134.6h3.7zM322.7 134.7h4.4z"/>
<path d="M30.6 149h5zM31.2 149.1h4.4zM31.8 149.2h3.8zM32.5 149.3h3.1zM33.1 149.4h2.5zM33.7 149.4h1.9zM34.4 149.5h1.2zM35 149.6h.6z"/>
<path d="M35 148.4h.6zM34.4 148.5h1.2zM33.7 148.6h1.9zM33.1 148.7h2.5zM32.5 148.8h3.1zM31.8 148.8h3.8zM31.2 148.9h4.4z"/>
<path d="M185.6 149h5zM185.6 149.1h4.4zM185.6 149.2h3.8zM185.6 149.3h3.1zM185.6 149.4h2.5zM185.6 149.4h1.9zM185.6 149.5h1.3zM185.6 149.6h.7z"/>
<path d="M185.6 148.4h.7zM185.6 148.5h1.3zM185.6 148.6h1.9zM185.6 148.7h2.5zM185.6 148.8h3.1zM185.6 148.8h3.8zM185.6 148.9h4.4z"/>
<path d="M217.7 149h5zM218.4 149.1h4.3zM218.9 149.2h3.8zM219.6 149.3h3.1zM220.2 149.4h2.5zM220.8 149.4h1.9zM221.5 149.5h1.2zM222.1 149.6h.6z"/>
<path d="M222.1 148.4h.6zM221.5 148.5h1.2zM220.8 148.6h1.9zM220.2 148.7h2.5zM219.6 148.8h3.1zM218.9 148.8h3.8zM218.4 148.9h4.3z"/>
<path d="M388.7 149h5zM388.7 149.1h4.4zM388.7 149.2h3.8zM388.7 149.3h3.1zM388.7 149.4h2.5zM388.7 149.4h2zM388.7 149.5h1.3zM388.7 149.6h.7z"/>
<path d="M388.7 148.4h.7zM388.7 148.5h1.3zM388.7 148.6h2zM388.7 148.7h2.5zM388.7 148.8h3.1zM388.7 148.8h3.8zM388.7 148.9h4.4z"/>
</g>
<g font-size="10.9">
<text x="89.4" y="9.4" transform="rotate(-180 89.4 9.4)">ОПП3-100.530.000 СБ</text>
<text x="319.8" y="248.1">ОПП3-100.530.000 СБ</text>
<text x="301.2" y="263.1">Опора подвижная</text>
<text x="298.6" y="273.1">Сборочный чертеж</text>
<text x="366.1" y="288.1">ЗМК &quot;Система&quot;</text>
</g>
<g font-size="7.8">
<text x="138.4" y="29.9">2</text>
<text x="157.4" y="29.9">1</text>
<text x="395" y="172.7">Приме-</text>
<text x="269.9" y="176.2">Обозначение</text>
<text x="334.8" y="176.2">Наименование</text>
<text x="395" y="179.7">чание</text>
<text x="342.3" y="195.7">Детали</text>
<text x="244.6" y="211.7">1</text>
<text x="251" y="211.7">ОПП3-100.530.001</text>
<text x="321" y="211.7">Корпус</text>
<text x="386.6" y="211.7">1</text>
<text x="244.1" y="219.7">2</text>
<text x="251" y="219.7">ОПП3-100.530.002</text>
<text x="321" y="219.7">Ребро</text>
<text x="386.1" y="219.7">2</text>
<text x="41.7" y="247.1">1 *Размеры для справок.</text>
<text x="41.7" y="253.1">2 Сварные швы по ГОСТ 14771-76.</text>
<text x="41.7" y="259.2">3 Покрытие: ГФ-021.</text>
<text x="41.7" y="265.2">4 Маркировать</text>
<text x="86.3" y="265.2">любым</text>
<text x="108.1" y="265.2">способом,</text>
<text x="138.1" y="265.2">обеспечивающим</text>
<text x="184.7" y="265.2">сохранность</text>
<text x="382.2" y="267.2">21,25</text>
<text x="400.1" y="267.2">1:100</text>
<text x="41.7" y="271.2">маркировки на срок эксплуатации. Шрифт не менее 5: обозначение по</text>
<text x="41.7" y="277.3">чертежу и наименованию завода-изготовителя.</text>
</g>
<g font-size="7.4">
<text x="231.4" y="211.7">А3</text>
<text x="231.5" y="219.7">А4</text>
</g>
<text font-size="5.9" x="351.5" y="133.2">Ç10</text>
<g font-size="5.4">
<text x="220.5" y="27.1">п.4</text>
<text x="302.2" y="28.8">214</text>
<text x="355.4" y="28.8">6*</text>
<text x="12.6" y="46.3" transform="rotate(-90 12.6 46.3)">Перв. примен.</text>
<text x="64.9" y="62.1">Т1-</text>
<text x="75.2" y="62.1">6 ì</text>
<text x="403.8" y="85.3" transform="rotate(-90 403.8 85.3)">184</text>
<text x="12.6" y="103.4" transform="rotate(-90 12.6 103.4)">Справ. №</text>
<text x="199.4" y="103" transform="rotate(-90 199.4 103)">98*</text>
<text x="398.3" y="113.5" transform="rotate(-90 398.3 113.5)">40</text>
<text x="160.5" y="131.5">20•45Å</text>
<text x="160.5" y="136.9">2 фаски</text>
<text x="258.6" y="133.4">110</text>
<text x="302.6" y="133.4">110</text>
<text x="351.5" y="138.6">4 отв.</text>
<text x="106.8" y="147.6">400</text>
<text x="301.9" y="147.6">440</text>
<text x="12.6" y="176.1" transform="rotate(-90 12.6 176.1)">Подп. и дата</text>
<text x="240.9" y="178.7" transform="rotate(-90 240.9 178.7)">Зона</text>
<text x="247.9" y="177.4" transform="rotate(-90 247.9 177.4)">Поз.</text>
<text x="389.9" y="177.4" transform="rotate(-90 389.9 177.4)">Кол.</text>
<text x="234.9" y="181.5" transform="rotate(-90 234.9 181.5)">Формат</text>
<text x="12.6" y="205.2" transform="rotate(-90 12.6 205.2)">Инв. № дубл.</text>
<text x="12.6" y="230.9" transform="rotate(-90 12.6 230.9)">Взам. инв. №</text>
<text x="369.3" y="256.6">Лит.</text>
<text x="383.4" y="256.6">Масса</text>
<text x="398.3" y="256.6">Масштаб</text>
<text x="12.6" y="261.1" transform="rotate(-90 12.6 261.1)">Подп. и дата</text>
<text x="251.6" y="261.6">№ докум.</text>
<text x="273.9" y="261.6">Подп.</text>
<text x="231" y="266.6">Разраб.</text>
<text x="248" y="266.6">Устинов А.В.</text>
<text x="231" y="271.6">Пров.</text>
<text x="231" y="276.6">Т.контр.</text>
<text x="367.1" y="276.6">Лист</text>
<text x="388.3" y="276.6">Листов</text>
<text x="408.5" y="276.6">1</text>
<text x="231" y="286.6">Н.контр.</text>
<text x="12.6" y="290.2" transform="rotate(-90 12.6 290.2)">Инв. № подл.</text>
<text x="231" y="291.6">Утв.</text>
<text x="306" y="296.6">Копировал</text>
<text x="376" y="296.6">Формат</text>
<text x="396" y="296.6">A3</text>
</g>
<g font-size="5.3">
<text x="231.1" y="261.6">Изм.</text>
<text x="238.1" y="261.6">Лист</text>
<text x="286.1" y="261.6">Дата</text>
</g>
</svg>
